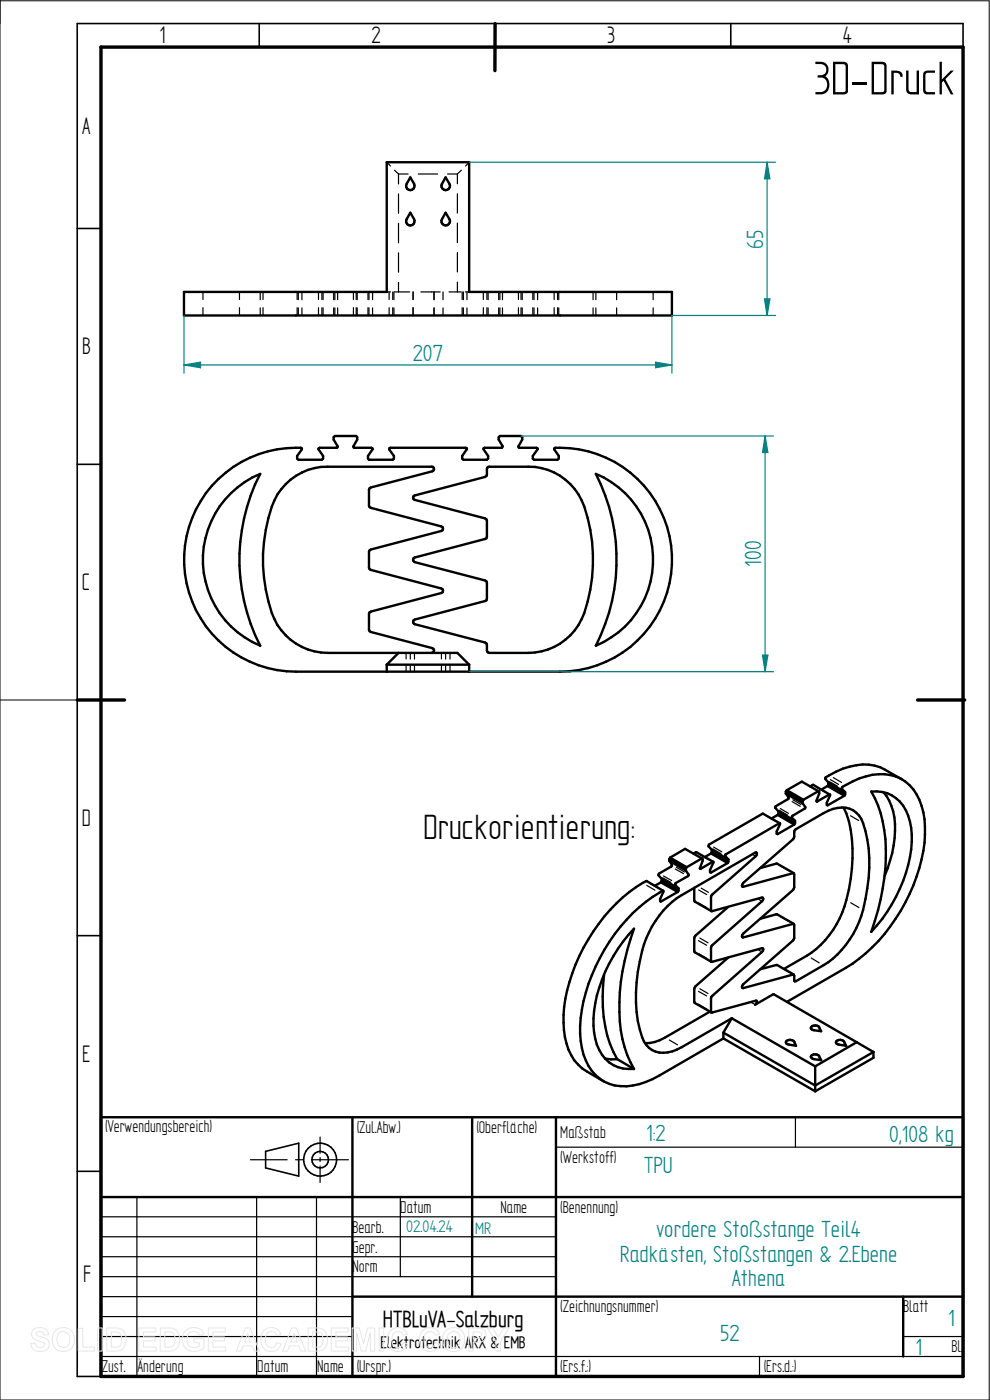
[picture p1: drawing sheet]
<svg xmlns="http://www.w3.org/2000/svg" width="210mm" height="297mm" viewBox="0 0 210 297" stroke-linecap="round" stroke-linejoin="round" font-family="sans-serif">
<path d="M0 0v297h209.8v-296.8h-209.8M0 148.5h16.4" fill="none" stroke="#000" stroke-width=".21"/>
<g fill="none" stroke="#000" stroke-width=".34">
<path d="M55 5v5M105 5v5M155 5v5M204.3 10v-5h-187.9v287h5M16.4 48.5h5M16.4 98.5h5M16.4 148.5h5M16.4 198.5h5M16.4 248.5h5M56.3 244.3l7.1-1.8v7l-7.1-1.7z"/>
<circle cx="67.9" cy="246" r="3.5"/>
<circle cx="67.9" cy="246" r="1.76"/>
</g>
<path d="M21.4 10h182.9v282h-182.9zM105 5v10M16.4 148.5h10M194.6 148.5h10" fill="none" stroke="#000" stroke-width=".72"/>
<g fill="none" stroke="#000" stroke-width=".51">
<path d="M87 37.6l.8 1.4a.9 .9 0 0 1-.7 1.3 .9 .9 0 0 1-.8-1.3zM94.5 37.6l.8 1.4a.9 .9 0 0 1-.7 1.3 .9 .9 0 0 1-.8-1.3zM87 45.1l.8 1.4a.9 .9 0 0 1-.7 1.3 .9 .9 0 0 1-.8-1.3zM94.5 45.1l.8 1.4a.9 .9 0 0 1-.7 1.3 .9 .9 0 0 1-.8-1.3zM39 61.9h43v-27.5h17.5v27.5h43v5h-103.5zM46.4 101.6a23.3 23.3 0 0 1 17.6-6.5v.3l-1 1.3v.6l.3 .2h5l.2-.2v-.6l-.9-1.5 .2-.2h3.7l.1-.4-.8-1.3v-.5l.2-.3h4.6l.2 .3v.5l-.8 1.3 .1 .4h3.7l.2 .2-.9 1.5v.6l.2 .2h5l.3-.2v-.6l-1-1.3-.1-.2 .3-.2h16l.3 .2-1.1 1.5v.6l.3 .2h5l.2-.2v-.6l-.9-1.3v-.3l3.9-.1 .1-.4-.8-1.3v-.5l.2-.3h4.5l.3 .3v.5l-.8 1.3 .1 .4h3.7l.2 .2-1 1.5v.6l.3 .2h5l.2-.2v-.6l-.9-1.3v-.3a23.7 23.7 0 0 1 25 23.1 23.7 23.7 0 0 1-23.8 24.3h-56a23.8 23.8 0 0 1-22-14.9 23.8 23.8 0 0 1 5.6-26zM49 104.6a19 19 0 0 1 6.2-4.1 39.8 39.8 0 0 0 0 36.5 19.8 19.8 0 0 1-6.2-32.4zM87.7 105.3l15.2-4.1 .3-.2 .1-1.5 .2-.4 8.6-.1a12.8 12.8 0 0 1 12.6 10.9 34.6 34.6 0 0 1-1.3 21.4 12.5 12.5 0 0 1-11.3 7.2h-8.3l-.4-.2-.1-1.5-.1-.3-.3-.2-14.9-3.9-.3-.2v-.6l.3-.2 14.9-3.9 .3-.2 .1-.3v-3.3l-.1-.3-.3-.3-14.9-3.8-.4-.6 .4-.4 14.9-4 .3-.1 .1-.4-.1-3.6-.3-.2-14.9-4-.3-.1zM126.4 100.5a19.8 19.8 0 0 1 12.1 18.3 19.8 19.8 0 0 1-12.1 18.2 40.1 40.1 0 0 0 0-36.5zM84.5 138.5l-2.5 2.5M91.6 138.5l.3-.1a.52 .52 0 0 0 .2-.5 .52 .52 0 0 0-.4-.4l-13.3-3.6-.1-.3v-3.4l.4-.4 14.9-4 .3-.2 .1-.3-.1-.3-.3-.2-14.9-3.9-.4-.5v-3.3l.4-.5 14.9-4 .3-.1v-.7l-15.2-4.1-.4-.4v-3.4l.4-.5 13-3.4 .4-.4-.1-.3-.1-.2-.3-.1h-22.1a12.4 12.4 0 0 0-11.8 8.5 34 34 0 0 0 .5 23.8 12.5 12.5 0 0 0 11.3 7.2h27.5l2.5 2.5M82 141v1.5"/>
<path d="M82 141h17.5M99.5 141v1.5M165 172.9l-1.3 .8M165 172.9l3.5 2M165.1 172.1l3.6 2.1M165.1 172.1v.5M165.1 172.6l3.6 2M165.1 172.6l-.1 .3M165.4 174.7l-.6 1.7v.5l.2 .1 3.5-2.1M165.4 174.7l-11.5 6.6-.1 .3 .7 .7M165.4 174.7l-3.6-2.1-11.3 6.6-.2 .4 .7 .7M166.7 168.4l3.6 2"/>
<path d="M166.7 168.4l.6 .8v.3l-2.7 1.5-.2 .3 .7 .8M166.7 167.9v.5M166.7 167.9l3.6 2.1M166.9 167.6l3.2-1.8 3.5 2.1M166.9 167.6l3.5 2.1M166.9 167.6l-.2 .3M168.7 176.1l6-3.6a5.8 5.8 0 0 1 7-.1 6.4 6.4 0 0 1 1.9 3.9 33.9 33.9 0 0 1-1.9 20.6 19.1 19.1 0 0 1-7 7.9l-5.8 3.4h-.4v-1.2l-.3-.2-10.6 2.8-.2-.2 .2-.6 10.8-9.5 .1-3-.3-.3-10.6 2.9-.2-.3 .2-.5 10.6-9.3 .3-.5v-2.8l-.3-.2-10.6 2.8-.2-.2 .1-.3 .1-.3 10.6-9.2a2.33 2.33 0 0 0 .3-1.8zM168.7 174.2v.4M168.7 174.6l-.2 .3M170.3 170.4l.5 .8v.3l-2.8 1.7v.2l.7 .8M170.3 170v.4M170.4 169.7l-.1 .3"/>
<path d="M171.9 166.8l.6-.3 3.5 2.1M173.6 167.9h.2v.5l-.6 1.4 .1 .3 2.6-1.5 .2 .1-.7 1.6v.4l.2 .2 3.5-2.1M173.6 167.9l-3.2 1.8M175.6 166.8l-1.4 .7M175.6 166.8l3.5 2M175.7 166l3.6 2.1M175.7 166v.5M175.7 166.5l3.6 2M175.7 166.5l-.1 .3M178.9 171.3a23.6 23.6 0 0 1 1.8 12.9 25.7 25.7 0 0 1-4.8 14.2 17.1 17.1 0 0 1-4.7 4.3l-4.9 2.9M179.3 168.1l-.7-.8v-.3a14.4 14.4 0 0 1 10.2-2.6 8.8 8.8 0 0 1 6.7 6.5 24.4 24.4 0 0 1-1.1 15.1 37.3 37.3 0 0 1-14.9 19.3l-12.6 7.3M179.3 168.1v.4"/>
<path d="M179.3 168.5l-.2 .3M184.8 167.9a7.4 7.4 0 0 1 8.2 6.4 22.5 22.5 0 0 1-2.1 14.3 32.7 32.7 0 0 1-6.1 9.1 46.2 46.2 0 0 0 2.8-21.6 21.5 21.5 0 0 0-2.8-8.2zM187.4 168.1a12.4 12.4 0 0 1 2.4 9.7 26 26 0 0 1-2.1 8M191.3 165.4l-3.5-2.1a9.5 9.5 0 0 0-7.5-.7 16.9 16.9 0 0 0-5.2 2.4v.3l.6 .7M134.5 197a44.1 44.1 0 0 0-2.5 23.4 21.3 21.3 0 0 0 2.5 6.4 7.2 7.2 0 0 1-7.9-5.2 20.4 20.4 0 0 1 1.1-13.8 32.9 32.9 0 0 1 6.8-10.8zM140.2 187.2l-1.3 .7M140.2 187.2l3.6 2M140.4 186.4l3.5 2.1M140.4 186.4v.5M140.4 186.9l3.5 2M140.4 186.9l-.2 .3M140.7 189a35 35 0 0 0-15.1 17.9 26 26 0 0 0-1.8 16.8 8.8 8.8 0 0 0 10.4 6.6 16.9 16.9 0 0 0 5.7-2.1l13.6-7.9"/>
<path d="M140.7 189l-3.5-2.1a34.1 34.1 0 0 0-14.3 15.9 29.1 29.1 0 0 0-3.1 17.2 10.3 10.3 0 0 0 4.7 7.3l3.5 2.1M140.7 189v.2l-.7 1.5v.5l.2 .1 3.6-2.1M142 182.6l.5 .8v.3l-2.8 1.7v.3l.7 .7M142 182.6l3.5 2.1M142 182.2v.4M142 182.2l3.5 2.1M142.2 181.9l3.1-1.8 3.6 2M142.2 181.9l3.5 2.1M142.2 181.9l-.2 .3M143.9 188.5v.4M143.9 188.9l-.1 .3M145.5 184.7l.5 .8-.1 .4-2.6 1.6v.2l.6 .8"/>
<path d="M145.5 184.3v.4M145.7 184l-.2 .3M147.1 181.1l.6-.3 3.6 2M147.3 188.3l.1 3 3.5 2M148.9 182.1l.2 .1v.4l-.6 1.7 2.8-1.5M148.9 182.1l-3.2 1.9M150.8 181.1l-1.3 .7M150.8 181.1l3.5 2M151 180.3l3.5 2M151 180.3v.5M151 180.8l3.5 2M151 180.8l-.2 .3"/>
<path d="M151.3 182.8l-.7 1.8v.4l.2 .1 3.5-2M154.5 192.4l-7.1 6.4v3.2l3.5 2M154.5 182.3v.5M154.5 182.8l-.2 .3M161.3 194.9l3.5-.9 3.6 2M161.3 184.1l3.5-.9 3.6 2.1M128.1 206.8a29.8 29.8 0 0 0 2 16.4l.8 1.5M150.6 214.6l-9.5 5.5a7.8 7.8 0 0 1-4.3 1.2M153.5 219.1v1.2M153.5 219.1l19.4 11.2 12.4-7.1M154.5 203.2l-7.1 6.3v3.3l3.5 2M155.2 216l-10.6 6.2a5.9 5.9 0 0 1-6.9 .1 6.8 6.8 0 0 1-2-3.9 33.9 33.9 0 0 1 2-20.6 18.1 18.1 0 0 1 6.9-7.9l15.8-9.1a.49 .49 0 0 1-.1 .9l-9.4 8.3v3.3l10.7-2.9 .3 .3-.3 .5-10.7 9.6v3.2l10.7-2.8 .3 .2-.3 .6-10.7 9.5v3.3l9.6-2.5a.64 .64 0 0 1-.3 .8l3.9-2.2 17.6 10.2"/>
<path d="M155.2 216l17.7 10.2M155.2 216l-1.7 3.1M161.3 205.6l3.5-.9 3.6 2.1M172.3 217.7l.3-.1a1.05 1.05 0 0 1 1.2 .3l.4 .9-1.9-.3-.3-.4zM21.4 237h182.9v55h-182.9zM74.8 237v55M100.2 237v38.1M117.9 237v55M128.4 224.6l1.2 .1h1.3M130.9 224.7l3.6 2.1M153.5 220.3l19.4 11.2M166.8 220.9a1.23 1.23 0 0 1 1.7 .1l.4 .9-1.9-.4-.2-.1z"/>
<path d="M172.1 224a1.23 1.23 0 0 1 1.7 .1l.4 .8-1.9-.3-.3-.4zM172.9 226.2v5.3M177.4 220.9a1.17 1.17 0 0 1 1.7 .1l.4 .9-1.8-.4-.3-.1zM181.7 221.1l-8.8 5.1M181.7 221.1l3.6 2.1M185.3 223.2v1.2l-12.4 7.1M21.4 254h182.9M74.8 275.1h129.5M191.6 275.1v12.7"/>
</g>
<g fill="none" stroke="#000" stroke-width=".25">
<path d="M82 34.4l.8 .8M83.7 36.1l.8 .8M84.5 36.9h2.1M84.5 36.9v2.1M88.7 36.9h4.1M95 36.9h2M97 36.9v2.1M97.9 36.1l-.9 .8M99.5 34.4l-.7 .8M84.5 41.1v4.2M84.5 47.4v4.1M84.5 53.6v4.1"/>
<path d="M84.5 59.9v2M97 41.1v4.1M97 47.3v4.2M97 53.6v4.1M97 59.9v2M43.1 61.9v1.6M43.1 65.3v1.6M50.8 61.9v1.6M50.8 65.3v1.6M55.2 61.9v1.7M55.2 65.3v1.6M55.8 61.9v1.6"/>
<path d="M55.8 65.3v1.6M63 61.9v1.6M63 65.3v1.6M63.3 61.9v1.7M63.3 65.3v1.6M64.1 61.9v1.7M64.1 65.3v1.6M67.6 61.9v1.6M67.6 65.3v1.6M68.3 61.9v1.6M68.3 65.3v1.6M68.5 61.9v1.7"/>
<path d="M68.5 65.3v1.6M70.8 61.9v1.7M70.8 65.3v1.6M71 61.9v1.7M71 65.3v1.6M71.6 61.9v1.7M71.6 65.3v1.6M75 61.9v1.6M75 65.3v1.6M75.6 61.9v1.6M75.6 65.3v1.6M75.8 61.9v1.7"/>
<path d="M75.8 65.3v1.6M78.1 61.9v1.6M78.1 65.3v1.6M78.3 61.9v1.7M78.3 65.3v1.6M79 61.9v1.7M79 65.3v1.6M82 61.9h.8M82.5 61.9v1.6M82.5 65.3v1.6M83.3 61.9v1.6M83.3 65.3v1.6"/>
<path d="M83.6 61.9v1.7M83.6 65.3v1.6M83.7 61.9h3.2M87.6 61.9v1.6M87.6 65.3v1.6M89.3 61.9h4.1M92.1 61.9v1.7M92.1 65.3v1.6M94 61.9v1.7M94 65.3v1.6M95.2 61.9h2.6M98 61.9v1.6"/>
<path d="M98 65.3v1.6M98.3 61.9v1.7M98.3 65.3v1.6M98.7 61.9h.8M99.1 61.9v1.7M99.1 65.3v1.6M102.5 61.9v1.6M102.5 65.3v1.6M103.3 61.9v1.6M103.3 65.3v1.6M103.5 61.9v1.7M103.5 65.3v1.6"/>
<path d="M105.8 61.9v1.7M105.8 65.3v1.6M106 61.9v1.7M106 65.3v1.6M106.6 61.9v1.7M106.6 65.3v1.6M110 61.9v1.6M110 65.3v1.6M110.5 61.9v1.6M110.5 65.3v1.6M110.8 61.9v1.7M110.8 65.3v1.6"/>
<path d="M113 61.9v1.6M113 65.3v1.6M113.3 61.9v1.7M113.3 65.3v1.6M114 61.9v1.7M114 65.3v1.6M117.6 61.9v1.6M117.6 65.3v1.6M118.3 61.9v1.6M118.3 65.3v1.6M118.5 61.9v1.7M118.5 65.3v1.6"/>
<path d="M125.8 61.9v1.7M125.8 65.3v1.6M126.4 61.9v1.7M126.4 65.3v1.6M130.8 61.9v1.7M130.8 65.3v1.6M138.6 61.9v1.7M138.6 65.3v1.6M86.1 138.5v1.3M87 138.5v1.3M87.9 138.5v1.3M93.6 138.5v1.3"/>
<path d="M94.5 138.5v1.3M95.5 138.5v1.3M86.1 141.2v1.3M87 141.2v1.3M87.9 141.2v1.3M93.6 141.2v1.3M94.5 141.2v1.3M95.5 141.2v1.3M151.4 179.7l1.7 1M162.6 173.1l1.8 1.1M165.4 171.9l1.7 1M165.5 171.5l1.8 1.1"/>
<path d="M168 170.1l1.8 1M168.2 169.7l1.7 1M173.2 169.9l.2 .1M173.3 167l1.7 1M175.9 165.8l1.8 1M176.1 165.4l1.8 1M176.8 165l1.7 1M180.4 173.1l1.8 1M137.2 187.8l1.7 1M137.9 187.5l1.8 .9M140.6 186.2l1.7 1M140.8 185.8l1.7 1"/>
<path d="M143.3 184.4l1.7 .9M143.5 184l1.7 1M148.2 199.6l1.7 .9M148.2 188.8l1.7 1M148.2 191.6l1.7 1M148.5 199l1.7 1M148.5 184.2l.1 .1M148.5 181.3l1.7 1M148.8 188.4l1.5 .9M151.2 180.1l1.8 1M157.4 198.8l.2 .1M157.4 188l.2 .1"/>
<path d="M159.8 181.4l.3 .1M161 190.8l.4 .3M165.6 194.5l1.7 1M165.6 183.7l1.7 1M180.5 191.5l1.7 1M148.2 210.3l1.7 1M148.2 202.3l1.7 1M148.2 213.1l1.7 1M148.5 209.8l1.7 1M157.4 209.5l.2 .1M159.5 212.7l.4 .3M161 201.5l.4 .3"/>
<path d="M165.6 205.2l1.7 1M168.6 208l.1 .1M172.1 203.2l1.7 1.1M173.8 218.1v.4M142 220.6l1.7 1.1M168.5 221.2v.4M168.7 237v6.4M173.8 224.2v.4M179.1 221.2v.4M21.4 258.1h96.5M29 254v38M53.1 246h7.8"/>
<path d="M54.4 254v38M62.7 246h1.7M66.2 246h7.7M67.1 254v38M67.9 241.2v3.5M67.9 245.6v.8M67.9 247.4v3.5M84.9 254v16.8M117.9 243.4h86.4M21.4 270.8h96.5M21.4 266.6h96.5M21.4 262.4h96.5"/>
<path d="M21.4 275.1h53.4M21.4 279.3h53.4M21.4 287.8h182.9M21.4 283.5h53.4M161.1 287.8v4.2M191.6 283.5h12.7"/>
</g>
<path d="M99.5 34.4h65M162.7 34.4l.6 3.5h-1.1zM142.5 66.9h22" fill="none" stroke="#008080" stroke-width=".25"/>
<path d="M162.7 34.4l.6 3.5h-1.1z" fill="#008080"/>
<path d="M162.2 63.4h1.1l-.6 3.5z" fill="none" stroke="#008080" stroke-width=".25"/>
<path d="M162.2 63.4h1.1l-.6 3.5z" fill="#008080"/>
<path d="M162.7 34.4v32.5M39 66.9v12.3M39 77.4l3.5-.6v1.2zM142.5 66.9v12.3" fill="none" stroke="#008080" stroke-width=".25"/>
<path d="M39 77.4l3.5-.6v1.2z" fill="#008080"/>
<path d="M139.1 76.8l3.4 .6-3.4 .6z" fill="none" stroke="#008080" stroke-width=".25"/>
<path d="M139.1 76.8l3.4 .6-3.4 .6z" fill="#008080"/>
<path d="M39 77.4h103.5M110.5 92.5h53.6M162.3 92.5l.6 3.5h-1.1zM99.5 142.5h64.6" fill="none" stroke="#008080" stroke-width=".25"/>
<path d="M162.3 92.5l.6 3.5h-1.1z" fill="#008080"/>
<path d="M161.8 139h1.1l-.6 3.5z" fill="none" stroke="#008080" stroke-width=".25"/>
<path d="M161.8 139h1.1l-.6 3.5z" fill="#008080"/>
<path d="M162.3 92.5v50" fill="none" stroke="#008080" stroke-width=".25"/>
<g fill="none" stroke="#e6e6e6" stroke-width=".21">
<path d="M7.1 282.1a2.02 2.02 0 0 1 3.1 .7l.1 .4h-.9a.9 .9 0 0 0-.8-.7 .9 .9 0 0 0-.9 .5l.1 .3 .5 .2a2.15 2.15 0 0 1 2.1 1.4 1.72 1.72 0 0 1-2.3 1.8l-.7-.2-.7-.7-.2-.8 1-.1a1.06 1.06 0 0 0 .9 1 1.06 1.06 0 0 0 1.1-.7 1.66 1.66 0 0 0-1.6-.8 1.37 1.37 0 0 1-.8-2.3zM11.8 282.3a2.46 2.46 0 0 1 3.1-.2 2.46 2.46 0 0 1 .8 3 2.4 2.4 0 0 1-3.1 1.5 2.4 2.4 0 0 1-1.5-3.1l.2-.5zM12.4 282.9a1.39 1.39 0 0 1 1.7-.3 1.39 1.39 0 0 1 .7 1.6 1.41 1.41 0 0 1-1.4 1.7 1.41 1.41 0 0 1-1.3-1.7l.1-.8zM16.6 281.8h1v4h2.4v.8h-3.4zM20.7 281.7h1v4.9h-1zM22.6 281.7h1.9a2.2 2.2 0 0 1 2.2 2.8 2.02 2.02 0 0 1-2.2 2.1h-1.9zM23.6 282.6a1.8 1.8 0 0 1 2 .5 2.09 2.09 0 0 1-.4 2.6l-1.6 .1zM29.5 281.7h3.6v.9h-2.7v1h2.5v.9h-2.5v1.3h2.7v.8h-3.6zM34 281.7h1.8a2.2 2.2 0 0 1 2.3 2.8 2.02 2.02 0 0 1-2.2 2.1h-1.9zM35 282.6a1.8 1.8 0 0 1 1.9 .5 2.09 2.09 0 0 1-.4 2.6l-1.5 .1zM39.4 282.3a2.33 2.33 0 0 1 3.8 .8l-1 .2a1.37 1.37 0 0 0-1.6-.7 1.37 1.37 0 0 0-.9 1.5 1.56 1.56 0 0 0 .8 1.6 1.56 1.56 0 0 0 1.8-.2v-.6h-1.2v-.9h2.2v2a2.65 2.65 0 0 1-3.1 .5 2.65 2.65 0 0 1-1.5-2.7l.3-1zM44.2 281.7h3.6v.9h-2.6v1h2.4v.9h-2.4v1.3h2.7v.8h-3.7z"/>
<path d="M52 281.7h1.1l1.9 4.9h-1l-.4-1.1h-2l-.4 1.1h-1.1zM52.6 282.9l.6 1.8h-1.3zM56 282.3a2.12 2.12 0 0 1 3.6 .8l-1 .2a1.24 1.24 0 0 0-1.6-.7 1.24 1.24 0 0 0-.7 1.6 1.28 1.28 0 0 0 .4 1.4 1.28 1.28 0 0 0 1.6 0l.4-.8 .9 .3a2.19 2.19 0 0 1-2.5 1.6 2.19 2.19 0 0 1-1.8-2.5l.1-.9zM61.9 281.7h1l2 4.9h-1.1l-.4-1.1h-2l-.4 1.1h-1.1zM62.4 282.9l.7 1.8h-1.4zM65.4 281.7h1.8a2.2 2.2 0 0 1 2.3 2.8 2.02 2.02 0 0 1-2.3 2.1h-1.8zM66.3 282.6a1.8 1.8 0 0 1 2 .5 2.09 2.09 0 0 1-.4 2.6l-1.6 .1zM70.3 281.7h3.6v.9h-2.7v1h2.5v.9h-2.5v1.3h2.8v.8h-3.7zM74.7 281.7h1.5l.9 3.4 .9-3.4h1.5v4.9h-.9l-.1-3.8-.9 3.8h-1l-.9-3.8-.1 3.8h-.9zM80.4 281.7h1v4.9h-1zM82.8 282.3a2.12 2.12 0 0 1 3.6 .8l-.9 .2a1.24 1.24 0 0 0-1.6-.7 1.24 1.24 0 0 0-.8 1.6 1.28 1.28 0 0 0 .5 1.4 1.28 1.28 0 0 0 1.5 0l.4-.8 .9 .3a2.19 2.19 0 0 1-2.5 1.6 2.19 2.19 0 0 1-1.7-2.5l.1-.9zM89.6 282.3a2.12 2.12 0 0 1 3.6 .8l-.9 .2a1.24 1.24 0 0 0-1.6-.7 1.24 1.24 0 0 0-.7 1.6 1.28 1.28 0 0 0 .4 1.4 1.28 1.28 0 0 0 1.5 0l.4-.8 1 .3a2.19 2.19 0 0 1-2.6 1.6 2.19 2.19 0 0 1-1.7-2.5l.1-.9z"/>
<path d="M94.6 282.3a2.46 2.46 0 0 1 3.1-.2 2.46 2.46 0 0 1 .8 3 2.4 2.4 0 0 1-3.1 1.5 2.4 2.4 0 0 1-1.4-3.1l.1-.5zM95.2 282.9a1.39 1.39 0 0 1 1.7-.3 1.39 1.39 0 0 1 .7 1.6 1.41 1.41 0 0 1-1.3 1.7 1.41 1.41 0 0 1-1.4-1.7l.1-.8zM99.4 281.7h1.6a1.61 1.61 0 0 1 2.1 1.5 1.62 1.62 0 0 1-2.1 1.6h-.6v1.8h-1zM100.4 282.6a1.62 1.62 0 0 1 1.7 .3 .7 .7 0 0 1-.1 .8 .7 .7 0 0 1-.7 .2h-.9zM103.4 281.7h1.1l1.2 2 1.1-2h1.2l-1.8 2.9v2h-1v-2z"/>
</g>
<text font-size="11.3" x="172.6" y="20">3D-Druck</text>
<text font-size="8.4" x="89.7" y="178">Druckorientierung:</text>
<g font-size="5.7">
<text x="33.8" y="9.2">1</text>
<text x="78.8" y="9.2">2</text>
<text x="128.8" y="9.2">3</text>
<text x="178.8" y="9.2">4</text>
<text x="17.4" y="28.4">A</text>
<text x="17.4" y="75.2">B</text>
<text x="17.4" y="125.2">C</text>
<text x="17.4" y="175.2">D</text>
<text x="17.4" y="225.2">E</text>
<text x="17.6" y="271.9">F</text>
</g>
<g font-size="5.6" fill="#008080">
<text x="161.9" y="52.7" transform="rotate(-90 161.9 52.7)">65</text>
<text x="87.6" y="76.5">207</text>
<text x="161.5" y="120.3" transform="rotate(-90 161.5 120.3)">100</text>
<text x="137.1" y="242">1:2</text>
<text x="188.6" y="242.2">0,108 kg</text>
<text x="136.7" y="248.8">TPU</text>
<text x="139.3" y="262.4">vordere Stoßstange Teil4</text>
<text x="131.5" y="267.6">Radkästen, Stoßstangen &amp; 2.Ebene</text>
<text x="155.3" y="272.9">Athena</text>
<text x="201.2" y="281.3">1</text>
<text x="152.8" y="284.6">52</text>
<text x="194.2" y="287.4">1</text>
</g>
<text font-size="5.5" x="81.2" y="281.5">HTBLuVA-Salzburg</text>
<g font-size="4.1">
<text x="22.3" y="240.2">(Verwendungsbereich)</text>
<text x="75.7" y="240.4">(Zul.Abw.)</text>
<text x="101.1" y="240.4">(Oberfläche)</text>
<text x="118.8" y="241.4">Maßstab</text>
<text x="118.8" y="246.7">(Werkstoff)</text>
<text x="84.9" y="257.3">Datum</text>
<text x="106.2" y="257.3">Name</text>
<text x="118.8" y="257.3">(Benennung)</text>
<text x="74.8" y="261.5">Bearb.</text>
<text x="74.8" y="265.7">Gepr.</text>
<text x="74.8" y="270">Norm</text>
<text x="118.8" y="278.4">(Zeichnungsnummer)</text>
<text x="191.6" y="278.4">Blatt</text>
<text x="201.8" y="286.9">Bl.</text>
<text x="21.6" y="291.1">Zust.</text>
<text x="29.2" y="291.1">Änderung</text>
<text x="54.6" y="291.1">Datum</text>
<text x="67.3" y="291.1">Name</text>
<text x="75.7" y="291.1">(Urspr.)</text>
<text x="118.8" y="291.1">(Ers.f.:)</text>
<text x="162" y="291.1">(Ers.d.:)</text>
</g>
<g font-size="4" fill="#008080">
<text x="86.2" y="261.5">02.04.24</text>
<text x="100.8" y="261.7">MR</text>
</g>
<text font-size="4" x="80.7" y="286">Elektrotechnik ARX &amp; EMB</text>
</svg>
